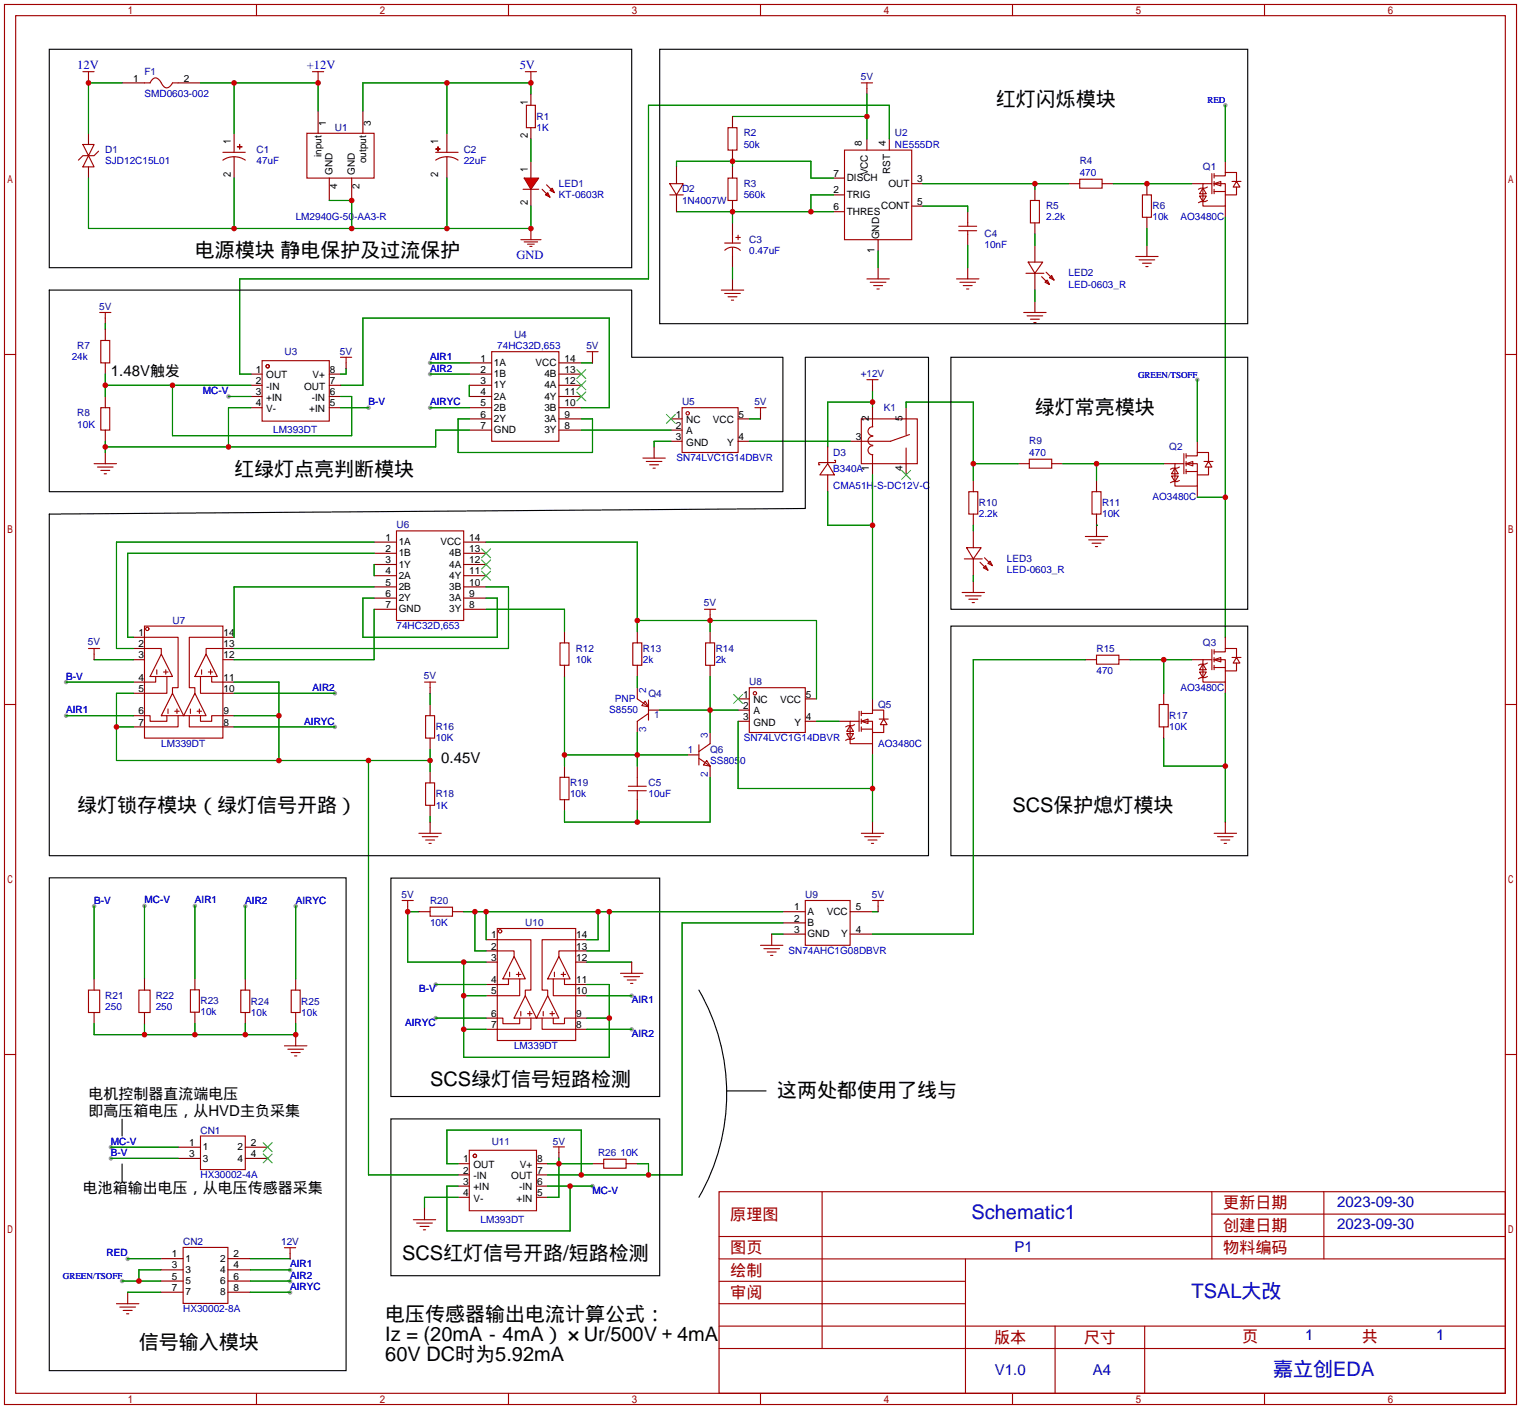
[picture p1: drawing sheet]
<svg xmlns="http://www.w3.org/2000/svg" width="345mm" height="320mm" viewBox="0 0 345 320" stroke-linecap="round" stroke-linejoin="round" font-family="sans-serif">
<g fill="#999">
<circle cx="65.8" cy="288" r=".51"/>
<circle cx="65.8" cy="290.6" r=".51"/>
<circle cx="65.8" cy="293.1" r=".51"/>
<circle cx="29" cy="285.5" r=".51"/>
<circle cx="25.1" cy="260.2" r=".51"/>
<circle cx="25.1" cy="262.7" r=".51"/>
<circle cx="21.3" cy="205.5" r=".51"/>
<circle cx="32.8" cy="205.4" r=".51"/>
<circle cx="44.2" cy="205.4" r=".51"/>
<circle cx="55.6" cy="205.5" r=".51"/>
<circle cx="67.1" cy="205.5" r=".51"/>
<circle cx="15" cy="162.3" r=".51"/>
<circle cx="75.9" cy="157.2" r=".51"/>
<circle cx="75.9" cy="164.8" r=".51"/>
<circle cx="15" cy="154.7" r=".51"/>
<circle cx="271.5" cy="86.1" r=".51"/>
<circle cx="277.9" cy="23.9" r=".51"/>
<circle cx="97.5" cy="82.3" r=".51"/>
<circle cx="97.5" cy="84.8" r=".51"/>
<circle cx="97.5" cy="92.5" r=".51"/>
<circle cx="51.8" cy="89.9" r=".51"/>
<circle cx="83.6" cy="92.5" r=".51"/>
<circle cx="27.7" cy="290.5" r=".51"/>
<circle cx="143.3" cy="225.8" r=".51"/>
<circle cx="143.3" cy="233.4" r=".51"/>
<circle cx="98.8" cy="230.9" r=".51"/>
<circle cx="98.8" cy="223.3" r=".51"/>
<circle cx="134.4" cy="269" r=".51"/>
</g>
<g fill="none" stroke="#a10000" stroke-width=".25">
<path d="M1 1h342.9v317.5h-342.9zM3.6 3.6h337.8v312.4h-337.8zM18.8 16.3h2.5M20.1 16.3v2.5M32.8 18.8h1.2l.6-.9 .7-.2 .7 .3 1 1.5 .6 .4 .8-.2 .7-.9h1.3M58.2 1v2.6M70.9 16.3h2.5M72.1 16.3v2.5M115.3 1v2.6M119.1 16.3h2.6M120.4 16.3v2.5M172.5 1v2.6"/>
<path d="M195.3 18.8h2.6M196.6 18.8v1.3M229.6 1v2.6M286.8 1v2.6M18.8 32.8h2.5l-1.2 2.5zM20.1 35.3l1.2 2.5h-2.5zM22.4 34.3l-1.1 1h-2.5l-1 1M50.5 36.3a4.6 4.6 0 0 1 5.1 0M50.5 34.5h5.1M53.8 33.3h1.1zM54.3 32.8l.1 1zM69.6 30.2h15.2v10.2h-15.2z"/>
<path d="M98.8 33.8h1zM98.8 36.3a4.6 4.6 0 0 1 5.1 0M98.8 34.5h5.1M99.3 33.3v1zM165.1 29h2v5h-2zM191.5 34h15.3v20.4h-15.3zM274.8 39.4v4.5M275.3 39.9h2.6v-.8h2.5v2M275.3 39.4v1M118.1 54.4h4.6M118.6 42.9h3.6M118.9 54.9h3"/>
<path d="M119.6 55.4h1.6M120.1 55.9h.5M120.4 51.8v2.6M151.9 41.7h3l-1.5 2.5zM151.9 44.2h3M164.3 55.1h3.6M164.4 56.8a2.54 2.54 0 0 1 3.5 0M165.1 40.4h2v5.1h-2zM166.1 53.1v2M166.1 56.1v2.1M166.9 53.8h1M167.4 53.3v1.1"/>
<path d="M217.4 51.3h4.1M217.4 52.3h4.1M219.5 50.5v.8M219.5 52.3v.8M233.2 59.4h3.3l-1.8 2.6zM233.7 45.5h2v5h-2zM244.9 40.6h5v2.1h-5zM257.6 58.2h5M258.3 58.9h3.6M259.1 44.2h2v5.1h-2zM259.1 59.7h2M272 44.5h1.6l-.8 1.2z"/>
<path d="M272.8 42.7l.8 1.2h-1.6zM273.8 42.4l-.5 .3h-1l-.5 .2M273.8 45.5l-.5 .2h-1l-.5 .3M274.8 41.7h-2v5h5.1v-2.5M275.3 41.7l1.6-.6v1.1zM275.3 41.7h2.6v2.5h2.5v-1.8M275.3 43.4h2.6M275.3 41.1v1.1M275.3 42.9v1M279.4 41.1h2M280.4 41.1l.8 1.3h-1.5zM22.6 70.9h2.5"/>
<path d="M22.9 77.2h2v5.1h-2zM23.9 70.9v1.2M111.5 79.8h15.2v20.3h-15.2zM133.1 79.8h2.5M134.4 79.8v1.2M163.6 65.8h5.1M164.3 66.5h3.6M165.1 67.3h2M165.9 68.1h.5M196.6 63.2h5.1M197.4 64h3.5M198.1 64.8h2.1"/>
<path d="M198.9 65.5h.5M216.9 63.2h5.1M217.7 64h3.5M218.4 64.8h2.1M219.2 65.5h.5M232.2 70.9h5M232.7 62h4M232.9 71.6h3.6M233.7 72.4h2M234.4 73.2h.5M236.2 62.7l1.8 1.8M237.2 61.7l1.8 1.8"/>
<path d="M237.5 63.5l.5 1-1-.5zM238.5 62.5l.5 1-1-.5zM259.8 60.5h.5M1 80.4h2.6M22.9 92.5h2v5h-2zM59.4 81.8h15.3v13.7h-15.3zM77.2 81h2.6M78.5 81v1.3M154.7 92.5h12.7v10.1h-12.7zM171.2 92.5h2.5M172.5 92.5v1.2M195.3 95h12.7v10.2h-12.7z"/>
<path d="M196.6 86.1h2.5M197.9 86.1v1.3M197.9 95v1.8M197.9 98.9a1.01 1.01 0 0 0-1.1 1.1 1.01 1.01 0 0 0 1.1 1M197.9 96.8a1.01 1.01 0 0 0-1.1 1 1.01 1.01 0 0 0 1.1 1M205.5 95v3.6M206.2 98.6l-4.3 1.5h-6.6M341.4 80.4h2.5M21.3 105.2h5.1M22.1 105.9h3.6M22.9 106.7h2M23.6 107.4h.5"/>
<path d="M145.8 103.9h5.1M146.6 104.6h3.5M147.3 105.4h2.1M148.1 106.2h.5M187.7 105.2l1.5 2.5h-3.3zM189.2 104.4h.3v.5h-3.8v.5h.2M197.9 103.1v2.1M197.9 101.1a1.01 1.01 0 0 0-1 1 1.01 1.01 0 0 0 1 1M205.5 101.6v3.6M219.7 111.5h2v5.1h-2zM233.4 104.1h5.1v2.1h-5.1zM247.6 111.5h2.1v5.1h-2.1z"/>
<path d="M265.7 108h1.5l-.8 1.2zM266.4 106.2l.8 1.2h-1.5zM267.5 105.9l-.5 .3h-1.1l-.5 .2M267.5 109l-.5 .2h-1.1l-.5 .3M268.5 105.2h-2.1v5h5.1v-2.5M268.5 102.9v4.5M269 105.2l1.5-.6v1.1zM269 103.4h2.5v-.8h2.6v2M269 105.2h2.5v2.5h2.6v-1.8M269 106.9h2.5M269 102.9v1M269 104.6v1.1"/>
<path d="M269 106.4v1M273 104.6h2.1M274.1 104.6l.7 1.3h-1.5zM89.9 120.4h15.3v20.3h-15.3zM159.8 138.2h2.5M161 138.2v1.2M218.2 134.4h5.1M218.7 126.7h4.1M218.9 135.1h3.6M219.2 124.2h3.3l-1.8 2.5zM219.7 135.9h2M220.5 136.7h.5"/>
<path d="M222.2 127.5l1.8 1.8M223 128.8l.5-.5 .5 1zM223.3 126.5l1.7 1.8M224 127.8l.5-.5 .5 1zM246.1 121.7h5.1M246.9 122.4h3.5M247.6 123.2h2.1M248.4 124h.5M1 159.8h2.6M20.1 147.1h2.5M21.3 147.1v1.2M32.8 142h17.7v25.4h-17.7z"/>
<path d="M32.8 147.1h3.8v1.2M32.8 144.5h7.6v11.5h-1.3v1.2M35.3 153.4v1.3h-2.5M35.6 151.9v1M36.6 148.3l2.5 5.1h-5.1zM37.1 152.4h1M37.6 151.9v1M37.8 153.4v3.8h-5M39.1 157.2l2.6 5.1h-5.1zM44.2 157.2l2.5 5.1h-5zM45.5 153.4v3.8h5M45.7 151.9v1"/>
<path d="M46.7 148.3l2.6 5.1h-5.1zM47.2 152.4h1.1M47.8 151.9v1M48 153.4v1.3h2.5M50.5 144.5h-7.6v11.5h1.3v1.2M50.5 147.1h-3.8v1.2M96.3 154.7h2.5M97.5 154.7v1.3M127 145.8h2v5.1h-2zM143.5 145.8h2v5.1h-2zM144.5 158.5l2.6 1.8M146.3 159l.8 1.3-1.6-.3z"/>
<path d="M147.1 158.8v4.5M160 145.8h2.1v5.1h-2.1zM169.9 156h12.7v10.1h-12.7zM248.7 148.6h5v2h-5zM262.9 159.8h2v5h-2zM272 152.4h1.6l-.8 1.3zM272.8 150.6l.8 1.3h-1.6zM273.8 150.4l-.5 .2h-1l-.5 .3M273.8 153.4l-.5 .3h-1l-.5 .2M274.8 149.6h-2v5.1h5.1v-2.6M274.8 147.3v4.6M275.3 149.6l1.6-.5v1z"/>
<path d="M275.3 147.8h2.6v-.7h2.5v2M275.3 149.6h2.6v2.5h2.5v-1.7M275.3 147.3v1M275.3 149.1v1M275.3 150.9v1M275.3 151.4h2.6M279.4 149.1h2M280.4 149.1l.8 1.3h-1.5zM341.4 159.8h2.5M32.8 162.3h1.2v1.3h3.8v-1.3M38.1 160.8v1M39.6 161.3h1"/>
<path d="M40.1 160.8v1M40.4 162.3v2.5h-7.6M42.9 162.3v2.5h7.6M43.2 160.8v1M44.7 161.3h1M45.2 160.8v1M45.5 162.3v1.3h2.5v-1.3h2.5M96.5 162.3h2.1v5.1h-2.1zM96.5 177.5h2.1v5.1h-2.1zM127 176.3h2v5.1h-2zM142.5 178.3h4.1M142.5 179.3h4.1"/>
<path d="M144.5 176.3v2M144.5 179.3v2.1M147.1 161.8l-2.6 1.8M158.5 172l2.5 1.7M158.5 168.9v4.6M160.3 172.5l.7 1.2-1.5-.2zM161 168.7l-2.5 1.7M192 166.4h1.5l-.7 1.2zM192.8 164.6l.7 1.3h-1.5zM193.8 164.3l-.5 .3h-1l-.5 .2M193.8 167.4l-.5 .2h-1l-.5 .3M194.8 163.6h-2v5.1h5.1v-2.6"/>
<path d="M194.8 161.3v4.6M195.3 163.6l1.5-.5v1zM195.3 161.8h2.6v-.8h2.5v2.1M195.3 163.6h2.6v2.5h2.5v-1.8M195.3 165.4h2.6M195.3 161.3v1M195.3 163.1v1M195.3 164.8v1.1M199.4 163.1h2M200.4 163.1l.8 1.2h-1.6zM95 189h5.1M95.8 189.7h3.5"/>
<path d="M96.5 190.5h2.1M97.3 191.3h.5M195.3 189h5.1M196.1 189.7h3.5M196.8 190.5h2.1M197.6 191.3h.5M275.3 189h5.1M276.1 189.7h3.6M276.9 190.5h2M277.6 191.3h.5M1 239.1h2.6M43.2 224.5h2v5.1h-2z"/>
<path d="M54.6 224.5h2v5.1h-2zM64.5 237.2h5.1M65.3 237.9h3.5M66 224.5h2.1v5.1h-2.1zM66 238.7h2.1M66.8 239.5h.5M341.4 239.1h2.5M45.5 257.6h10.1v7.6h-10.1zM163.1 270.3h178.3v45.7h-178.3zM186.4 270.3v35.5M274.8 270.3v15.2M274.8 275.3h66.6"/>
<path d="M300.2 270.3v15.2M26.4 295.7h5.1M27.2 296.4h3.5M27.9 297.2h2.1M28.7 297.9h.5M41.5 282.9h10.2v12.7h-10.2zM64.5 283h2.6M65.8 283v1.2M163.1 290.6h55.8M163.1 285.5h178.3M163.1 295.7h55.8M163.1 280.4h178.3"/>
<path d="M218.9 285.5v30.5M58.2 316v2.5M115.3 316v2.5M163.1 305.8h178.3M163.1 300.7h178.3M172.5 316v2.5M229.6 316v2.5M239.3 300.7v15.3M259.6 300.7v15.3M286.8 316v2.5"/>
<circle cx="60.7" cy="83.1" r=".38"/>
<circle cx="156" cy="93.7" r=".38"/>
<circle cx="33.4" cy="142.6" r=".38"/>
<circle cx="171.2" cy="157.2" r=".38"/>
</g>
<g fill="none" stroke="#870000" stroke-width=".25">
<path d="M20.1 18.8h.1M27.7 18.8h5.1M40.4 18.8h5.1M72.1 18.8h.1M120.4 18.8h.1M20.1 30.2v2.6M20.1 37.8v2.6M53.1 30.2v4.3M53.1 35.6v4.8M72.1 25.1v5.1M82.3 25.1v5.1M101.3 30.2v4.3"/>
<path d="M101.3 35.6v4.8M153.4 37.8v3.9M166.1 26.4v2.6M166.1 34v2.6M166.1 37.8v2.6M196.6 20.1v1.2M196.6 31.5v2.5M201.7 31.5v2.5M277.9 36.6v2.5M74.7 40.4v5.1M79.8 40.4v5.1M120.4 51.8h.1"/>
<path d="M153.4 44.2v3.8M166.1 45.5v2.5M166.1 50.5v2.6M166.1 58.2v2.5M189 40.4h2.5M189 48h2.5M189 44.2h2.5M199.1 54.4v2.5M206.8 46.7h2.5M206.8 41.7h2.5M219.5 48v2.5M219.5 53.1v2.5"/>
<path d="M234.7 42.9v2.6M234.7 50.5v2.6M234.7 55.6v3.8M242.3 41.7h2.6M249.9 41.7h2.6M260.1 41.7v2.5M260.1 49.3v2.5M260.1 55.6v2.6M270.3 41.7h2.5M277.9 46.7v2.6M23.9 72.1v1.3M23.9 74.7v2.5"/>
<path d="M166.1 63.2v2.6M199.1 60.7v2.5M219.5 60.7v2.5M234.7 62v3.8M234.7 68.3v2.6M23.9 82.3v2.5M23.9 89.9v2.6M23.9 97.5v2.6M56.9 84.8h2.5M56.9 87.4h2.5M56.9 89.9h2.5M56.9 92.5h2.5"/>
<path d="M74.7 84.8h2.5M74.7 87.4h2.5M74.7 89.9h2.5M74.7 92.5h2.5M78.5 82.3v1.3M106.4 82.3h5.1M106.4 84.8h5.1M106.4 87.4h5.1M106.4 89.9h5.1M106.4 92.5h5.1M106.4 95h5.1M106.4 97.5h5.1"/>
<path d="M126.7 82.3h5.1M126.7 84.8h5.1M126.7 87.4h5.1M126.7 89.9h5.1M126.7 92.5h5.1M126.7 95h5.1M126.7 97.5h5.1M134.4 81v1.3M152.1 95h2.6M152.1 97.5h2.6M167.4 95h2.5M172.5 93.7v1.3"/>
<path d="M197.9 87.4v1.2M197.9 92.5v2.5M205.5 92.5v2.5M23.9 102.6v2.6M148.3 101.3v2.6M152.1 100.1h2.6M167.4 100.1h2.5M187.7 101.3v3.9M187.7 107.7v3.8M192.8 100.1h2.5M197.9 105.2v2.5M205.5 105.2v2.5"/>
<path d="M220.7 109v2.5M220.7 116.6v2.5M230.9 105.2h2.5M238.5 105.2h2.5M248.7 109v2.5M248.7 116.6v5.1M263.9 105.2h2.5M271.5 100.1v2.5M271.5 110.2v2.6M84.8 122.9h5.1M84.8 125.5h5.1M84.8 128h5.1"/>
<path d="M84.8 130.6h5.1M84.8 133.1h5.1M84.8 135.6h5.1M84.8 138.2h5.1M105.2 122.9h5M105.2 125.5h5M105.2 128h5M105.2 130.6h5M105.2 133.1h5M105.2 135.6h5M105.2 138.2h5M161 139.4v1.3"/>
<path d="M220.7 120.4v3.8M220.7 126.7v3.9M220.7 131.8v2.6M21.3 148.3v1.3M30.2 144.5h2.6M30.2 147.1h2.6M30.2 149.6h2.6M30.2 154.7h2.6M30.2 157.2h2.6M50.5 144.5h2.6M50.5 147.1h2.6M50.5 149.6h2.6"/>
<path d="M50.5 154.7h2.6M50.5 157.2h2.6M97.5 156v1.2M97.5 159.8v2.5M128 143.3v2.5M128 150.9v2.5M144.5 143.3v2.5M144.5 150.9v2.5M144.5 156v2.5M161 143.3v2.5M161 150.9v2.5M167.4 158.5h2.5"/>
<path d="M182.6 158.5h2.6M197.9 158.5v2.5M246.1 149.6h2.6M253.7 149.6h2.6M263.9 157.2v2.6M270.3 149.6h2.5M277.9 144.5v2.6M277.9 154.7v2.5M30.2 162.3h2.6M30.2 164.8h2.6M50.5 162.3h2.6M50.5 164.8h2.6"/>
<path d="M97.5 167.4v2.5M97.5 175v2.5M128 173.7v2.6M144.5 163.6v2.5M144.5 173.7v2.6M147.1 161h2.5M156 171.2h2.5M161 166.1v2.6M161 173.7v2.6M167.4 161h2.5M167.4 163.6h2.5M182.6 163.6h2.6"/>
<path d="M190.2 163.6h2.6M197.9 168.7v2.5M263.9 164.8v2.6M97.5 182.6v2.6M97.5 186.4v2.6M128 181.4v2.5M144.5 181.4v2.5M197.9 186.4v2.6M277.9 186.4v2.6M44.2 221.9v2.6M44.2 229.6v2.5M55.6 222v2.5"/>
<path d="M55.6 229.6v2.6M67.1 222v2.5M67.1 229.6v2.6M67.1 234.6v2.6M40.4 260.2h5.1M40.4 262.7h5.1M55.6 260.2h5.1M55.6 262.7h5.1M29 293.1v2.6M36.4 285.4h5.1M36.4 288h5.1M36.4 290.5h5.1"/>
<path d="M36.4 293.1h5.1M51.7 285.4h5.1M51.7 288h5.1M51.7 290.5h5.1M51.7 293.1h5.1M65.8 284.2v1.3"/>
</g>
<g fill="none" stroke="#008700" stroke-width=".25">
<path d="M153.4 37.8v-1.2h30.5v3.8h5.1M166.1 36.6v1.2M166.1 26.4h30.5M196.6 21.3v10.2M201.7 31.5v-7.6h-54.6v39.3h-92.7v21.6h2.5M277.9 23.9v12.7M153.4 48h35.6M166.1 48v2.5M189 44.2h-5.1v3.8M199.1 56.9v3.8M209.3 46.7h10.2v1.3M209.3 41.7h33"/>
<path d="M219.5 55.6v5.1M234.7 41.7v1.2M234.7 53.1v2.5M252.5 41.7h17.8M260.1 51.8v3.8M277.9 49.3v95.2M23.9 73.4v1.3M166.1 60.7v2.5M234.7 65.8v2.5M23.9 87.4h33M23.9 84.8v5.1M39.1 87.4v11.4h40.7v-8.9h-2.6"/>
<path d="M51.8 89.9h5.1M56.9 92.5h-5.1v8.8M77.2 87.4h5.1v-15.3h55.9v20.4h-6.4M77.2 92.5h6.4M78.5 83.6v1.2h-1.3M97.5 82.3h8.9M97.5 84.8h8.9M97.5 92.5h8.9M106.4 87.4v2.5M106.4 95h-2.5v7.6h30.5v-7.6h-2.6M106.4 97.5h-7.6v3.8h-74.9M131.8 82.3h2.6"/>
<path d="M131.8 97.5h20.3M169.9 95h2.6M197.9 88.6v3.9M197.9 91.2h-10.2v10.1M205.5 92.5v-1.3h15.2v17.8M271.5 86.1v14M23.9 100.1v2.5M152.1 100.1h-3.8v1.2M169.9 100.1h22.9M187.7 111.5v7.6h10.2M197.9 107.7v50.8M220.7 105.2h10.2"/>
<path d="M220.7 119.1v1.3M241 105.2h22.9M248.7 119.1h.1M248.7 105.2v3.8M271.5 112.8h6.4M84.8 125.5h-55.8v19h1.2M84.8 122.9h-58.4v24.2h3.8M84.8 135.6h-2.5v8.9h30.5v-8.9h-2.6M84.8 128v2.6M84.8 138.2v11.4h-31.7M84.8 133.1h-31.7v11.4M110.2 122.9h34.3v20.4"/>
<path d="M110.2 138.2h17.8v5.1M110.2 133.1h5.1v14h-62.2M220.7 130.6v1.2M15 154.7h15.2M21.3 149.6h8.9M53.1 157.2h22.8M97.5 157.2v2.6M128 153.4v20.3M144.5 153.4v2.6M144.5 140.7h40.7v17.8M161 140.7v2.6M161 153.4v12.7"/>
<path d="M256.3 149.6h14M263.9 149.6v7.6M277.9 157.2v29.2M15 162.3h15.2M53.1 164.8h22.8M128 171.2h28M144.5 166.1v7.6M149.6 161h17.8M161 176.3v10.1h-33v-2.5M167.4 163.6v15.2h30.5M185.2 163.6h5M197.9 171.2v15.2"/>
<path d="M263.9 167.4v6.3h14M97.5 185.2v1.2M144.5 183.9v2.5M21.3 205.5v16.5M32.8 205.4v16.6M44.2 205.4v16.5M55.6 205.5v16.5M67.1 205.5v16.5M25.1 260.2h15.3M25.1 262.7h15.3M27.7 290.5h8.7M36.4 288h-4.9v2.5"/>
<path d="M36.4 293.1h-7.4M36.4 285.4l-7.4 .1M56.8 285.4l9 .1M56.8 288h9M56.8 290.5l9 .1M56.8 293.1h9"/>
</g>
<g fill="none" stroke="#3c3" stroke-width=".25">
<path d="M130.8 88.9l2 2M130.8 86.4l2 2M130.8 83.8l2 2.1M132.8 88.9l-2 2M132.8 86.4l-2 2M132.8 83.8l-2 2.1M151.1 94l2.1 2M153.2 94l-2.1 2M204.5 106.7l2 2M206.5 106.7l-2 2M109.2 129.5l2.1 2.1M109.2 127l2.1 2"/>
<path d="M109.2 124.5l2.1 2M111.3 129.5l-2.1 2.1M111.3 127l-2.1 2M111.3 124.5l-2.1 2M166.4 157.5l2 2M168.4 157.5l-2 2M59.7 259.1l2 2.1M61.7 259.1l-2 2.1M59.7 261.7l2 2M61.7 261.7l-2 2"/>
</g>
<path d="M11.2 199.1h67.3v111.7h-67.3zM27.7 253.8v3.8M27.7 264v3.8" fill="none" stroke="#000" stroke-width=".25"/>
<g fill="#f00" stroke="#a10000" stroke-width=".25">
<path d="M118.9 40.4h3.3l-1.8 2.5z"/>
<path d="M124.7 43.2l.5-.5 .5 1z"/>
<path d="M124.2 43.7l.5 1-1-.5z"/>
</g>
<g fill="none" stroke="#a10000" stroke-width=".25">
<path d="M119.4 23.9h2v5.1h-2zM122.9 42.9l1.1 1M124 41.9l1 1M91.2 204.2h2.5M92.5 204.2v1.3M97.5 205.7h5.1v2.1h-5.1zM112.8 210.6h17.8v25.4h-17.8zM112.8 215.6h3.8v1.3M112.8 213.1h7.6v11.4h-1.3v1.3M116.6 216.9l2.5 5.1h-5.1zM126.7 216.9l2.6 5.1h-5.1zM130.6 213.1h-7.7v11.4h1.3v1.3"/>
<path d="M130.6 215.6h-3.9v1.3M172.5 214.4h5M173.2 215.1h3.6M174 215.9h2M174.8 216.7h.5M182.6 204.2h10.2v10.2h-10.2zM197.9 204.2h2.5M199.1 204.2v1.3M20.1 224.5h2.5v5.1h-2.5zM31.5 224.5h2.5v5.1h-2.5zM112.8 230.9h1.2v1.3h3.9v-1.3M115.3 222v1.3h-2.5"/>
<path d="M115.6 220.5v1M117.1 221h1M117.6 220.5v1M117.9 222v3.8h-5.1M118.1 229.4v1M119.1 225.8l2.6 5.1h-5.1zM119.6 229.9h1M120.1 229.4v1M120.4 230.9v2.5h-7.6M122.9 230.9v2.5h7.7M123.2 229.4v1M124.2 225.8l2.5 5.1h-5z"/>
<path d="M124.7 229.9h1M125.2 229.4v1M125.5 222v3.8h5.1M125.5 230.9v1.3h2.5v-1.3h2.6M125.7 220.5v1M127.3 221h1M127.8 220.5v1M128 222v1.3h2.6M140.7 220.7h5.1M141.5 221.5h3.5M142.2 222.2h2.1M143 223h.5"/>
<path d="M93.7 276.6h5.1M94.5 277.4h3.5M95.2 278.1h2.1M96 278.9h.5M106.4 260.9h15.3v13.7h-15.3zM125.5 260.1h2.5M126.7 260.1v1.3M136.9 262.9h5.1v2h-5.1z"/>
<circle cx="113.4" cy="211.2" r=".38"/>
<circle cx="107.7" cy="262.1" r=".38"/>
</g>
<g fill="none" stroke="#870000" stroke-width=".25">
<path d="M120.4 21.3v2.6M120.4 29v2.5M120.4 36.6v3.8M120.4 42.9v3.8M92.5 205.5v1.3M95 206.8h2.5M102.6 206.8h2.6M110.2 213.1h2.6M110.2 215.6h2.6M110.2 218.2h2.6M130.6 213.1h2.5M130.6 215.6h2.5"/>
<path d="M130.6 218.2h2.5M143.3 218.2v2.5M175 211.8v2.6M177.5 206.8h5.1M177.5 209.3h5.1M177.5 211.8h5.1M192.8 206.8h5.1M192.8 211.8h5.1M199.1 205.5v1.3M21.3 222v2.5M21.3 229.6v2.6M32.8 222v2.5"/>
<path d="M32.8 229.6v2.6M110.2 223.3h2.6M110.2 225.8h2.6M110.2 230.9h2.6M110.2 233.4h2.6M130.6 223.3h2.5M130.6 225.8h2.5M130.6 230.9h2.5M130.6 233.4h2.5M96.3 274.1v2.5M103.9 263.9h2.5M103.9 266.4h2.5"/>
<path d="M103.9 269h2.5M103.9 271.5h2.5M121.7 263.9h2.5M121.7 266.4h2.5M121.7 269h2.5M121.7 271.5h2.5M126.7 261.4v1.2M134.4 263.9h2.5M142 263.9h2.5"/>
</g>
<g fill="none" stroke="#008700" stroke-width=".25">
<path d="M27.7 18.8h-7.6v11.4M45.5 18.8h26.6v6.3M53.1 18.8v11.4M101.3 18.8v11.4M120.4 21.3v-2.5h-38.1v6.3M120.4 31.5v5.1M20.1 40.4v11.4h100.3v-5.1M53.1 40.4v11.4M74.7 45.5h5.1v6.3M101.3 40.4v11.4M30.2 157.2h-3.8v15.3h71.1M53.1 154.7h10.1v17.8"/>
<path d="M246.1 149.6h-25.4v62.2h-22.8M26.4 164.8h3.8M53.1 162.3h10.1M83.6 172.5v93.9h20.3M97.5 169.9v5.1M95 206.8h-2.5v11.4h17.7M105.2 218.2v21.6h33v-16.5h-5.1M105.2 206.8h72.3M107.7 206.8v8.8h2.5M110.2 206.8v6.3M133.1 218.2h10.2M135.6 206.8v6.3h-2.5"/>
<path d="M138.2 206.8v8.8h-5.1M175 211.8h2.5M177.5 209.3h-22.8v57.1h-30.5M197.9 206.8h1.2M21.3 232.2v2.4h45.8v-2.4M32.8 232.2v2.4M44.2 232.1v2.5M55.6 232.2v2.4M98.8 223.3h11.4M98.8 230.9h11.4M105.2 233.4h5M105.2 225.8h5"/>
<path d="M133.1 233.4h10.2M133.1 230.9h5.1M133.1 225.8h10.2M103.9 263.9h-2.6v-7.6h30.5v10.1M103.9 269h-2.6v10.1h28v-10.1M103.9 271.5h-7.6v2.6M124.2 269h10.2M124.2 263.9h10.2M126.7 262.6v8.9h-2.5M144.5 263.9h2.6v2.5"/>
</g>
<path d="M11.2 11.2h132.1v49.5h-132.1zM149.6 11.2h133.4v62.2h-133.4zM11.2 65.8h132.1v15.2h34.2v30.5h-166.3zM215.6 81h67.4v57.2h-67.4zM11.2 116.6l171.4-1.3v-34.3h28v113.1h-199.4zM215.6 142h67.4v52.1h-67.4zM88.6 199.1h61v49.6h-61zM158.5 224.5a46.9 46.9 0 0 1 0 47M88.6 253.7h61v35.6h-61zM164.8 247.4h8.9" fill="none" stroke="#000" stroke-width=".25"/>
<g fill="#c00">
<circle cx="144.5" cy="171.2" r=".63"/>
<circle cx="128" cy="171.2" r=".63"/>
<circle cx="144.5" cy="186.4" r=".63"/>
<circle cx="161" cy="161" r=".63"/>
<circle cx="144.5" cy="140.7" r=".63"/>
<circle cx="161" cy="140.7" r=".63"/>
<circle cx="197.9" cy="91.2" r=".63"/>
<circle cx="197.9" cy="119.1" r=".63"/>
<circle cx="197.9" cy="178.8" r=".63"/>
<circle cx="248.7" cy="105.2" r=".63"/>
<circle cx="220.7" cy="105.2" r=".63"/>
<circle cx="166.1" cy="36.6" r=".63"/>
<circle cx="234.7" cy="41.7" r=".63"/>
<circle cx="260.1" cy="41.7" r=".63"/>
<circle cx="166.1" cy="48" r=".63"/>
<circle cx="183.9" cy="48" r=".63"/>
<circle cx="196.6" cy="26.4" r=".63"/>
<circle cx="277.9" cy="112.8" r=".63"/>
<circle cx="277.9" cy="173.7" r=".63"/>
<circle cx="263.9" cy="149.6" r=".63"/>
<circle cx="23.9" cy="101.3" r=".63"/>
<circle cx="51.8" cy="101.3" r=".63"/>
<circle cx="39.1" cy="87.4" r=".63"/>
<circle cx="23.9" cy="87.4" r=".63"/>
<circle cx="31.5" cy="290.5" r=".63"/>
<circle cx="20.1" cy="18.8" r=".63"/>
<circle cx="53.1" cy="51.8" r=".63"/>
<circle cx="101.3" cy="51.8" r=".63"/>
<circle cx="79.8" cy="51.8" r=".63"/>
<circle cx="120.4" cy="51.8" r=".63"/>
<circle cx="79.8" cy="45.5" r=".63"/>
<circle cx="101.3" cy="18.8" r=".63"/>
<circle cx="120.4" cy="18.8" r=".63"/>
<circle cx="53.1" cy="18.8" r=".63"/>
<circle cx="72.1" cy="18.8" r=".63"/>
<circle cx="105.2" cy="218.2" r=".63"/>
<circle cx="105.2" cy="233.4" r=".63"/>
<circle cx="138.2" cy="230.9" r=".63"/>
<circle cx="105.2" cy="225.8" r=".63"/>
<circle cx="92.5" cy="206.8" r=".63"/>
<circle cx="129.3" cy="269" r=".63"/>
<circle cx="126.7" cy="263.9" r=".63"/>
<circle cx="147.1" cy="266.4" r=".63"/>
<circle cx="131.8" cy="266.4" r=".63"/>
<circle cx="83.6" cy="172.5" r=".63"/>
<circle cx="63.2" cy="172.5" r=".63"/>
<circle cx="97.5" cy="172.5" r=".63"/>
<circle cx="26.4" cy="164.8" r=".63"/>
<circle cx="63.2" cy="162.3" r=".63"/>
<circle cx="44.2" cy="234.6" r=".63"/>
<circle cx="32.8" cy="234.6" r=".63"/>
<circle cx="55.6" cy="234.6" r=".63"/>
<circle cx="67.1" cy="234.6" r=".63"/>
<circle cx="135.6" cy="206.8" r=".63"/>
<circle cx="138.2" cy="206.8" r=".63"/>
<circle cx="107.7" cy="206.8" r=".63"/>
<circle cx="110.2" cy="206.8" r=".63"/>
</g>
<g font-size="4.5">
<text x="225.8" y="24.1">红灯闪烁模块</text>
<text x="44.2" y="58.3">电源模块 静电保护及过流保护</text>
<text x="234.7" y="93.9">绿灯常亮模块</text>
<text x="53.1" y="107.9">红绿灯点亮判断模块</text>
<text x="17.5" y="184.1">绿灯锁存模块（绿灯信号开路）</text>
<text x="229.6" y="184.1">SCS保护熄灯模块</text>
<text x="97.5" y="246.3">SCS绿灯信号短路检测</text>
<text x="176.3" y="248.8">这两处都使用了线与</text>
<text x="91.2" y="285.7">SCS红灯信号开路/短路检测</text>
<text x="87.4" y="299.6">电压传感器输出电流计算公式：</text>
<text x="31.5" y="305.9">信号输入模块</text>
<text x="87.4" y="304.2">Iz = (20mA－4mA）×Ur/500V＋4mA</text>
<text x="87.4" y="308.7">60V DC时为5.92mA</text>
</g>
<g font-size="4.5" fill="#000080">
<text x="220.3" y="276.5">Schematic1</text>
<text x="270.2" y="294.3">TSAL大改</text>
<text x="288.8" y="312.1">嘉立创EDA</text>
</g>
<g font-size="3.7" fill="#a00000">
<text x="277.4" y="274">更新日期</text>
<text x="165.6" y="276.6">原理图</text>
<text x="277.4" y="279.1">创建日期</text>
<text x="165.6" y="284.2">图页</text>
<text x="277.4" y="284.2">物料编码</text>
<text x="165.6" y="289.3">绘制</text>
<text x="165.6" y="294.4">审阅</text>
<text x="225.4" y="304.5">版本</text>
<text x="245.8" y="304.5">尺寸</text>
<text x="281.7" y="304.3">页</text>
<text x="308.9" y="304.3">共</text>
</g>
<g font-size="3.4">
<text x="25.1" y="85.3">1.48V触发</text>
<text x="100.1" y="172.9">0.45V</text>
<text x="20.1" y="249.2">电机控制器直流端电压</text>
<text x="20.1" y="253">即高压箱电压，从HVD主负采集</text>
<text x="18.8" y="270.6">电池箱输出电压，从电压传感器采集</text>
</g>
<g font-size="3.4" fill="#000080">
<text x="303.3" y="273.7">2023-09-30</text>
<text x="303.3" y="278.8">2023-09-30</text>
<text x="230.1" y="283.8">P1</text>
<text x="296" y="303.9">1</text>
<text x="325.7" y="303.9">1</text>
<text x="225.6" y="311.8">V1.0</text>
<text x="247.9" y="311.8">A4</text>
</g>
<g font-size="2.8" fill="#00f">
<text x="17.5" y="15.7">12V</text>
<text x="69.6" y="15.7">+12V</text>
<text x="117.9" y="15.7">5V</text>
<text x="117.1" y="58.7">GND</text>
</g>
<g font-size="2.3" fill="#000080">
<text x="32.8" y="17">F1</text>
<text x="195.2" y="18.3">5V</text>
<text x="75.9" y="29.7">U1</text>
<text x="121.7" y="27.1">R1</text>
<text x="23.9" y="34.8">D1</text>
<text x="58.2" y="34.8">C1</text>
<text x="105.2" y="34.8">C2</text>
<text x="168.7" y="31">R2</text>
<text x="202.9" y="31">U2</text>
<text x="244.9" y="37.3">R4</text>
<text x="272.8" y="38.6">Q1</text>
<text x="126.7" y="42.4">LED1</text>
<text x="154.7" y="43.7">D2</text>
<text x="168.7" y="42.4">R3</text>
<text x="237.2" y="47.5">R5</text>
<text x="261.4" y="47.5">R6</text>
<text x="223.3" y="53.8">C4</text>
<text x="169.9" y="55.1">C3</text>
<text x="242.3" y="62.7">LED2</text>
<text x="22.5" y="70.3">5V</text>
<text x="116.6" y="76.7">U4</text>
<text x="17.5" y="79.2">R7</text>
<text x="64.5" y="80.5">U3</text>
<text x="77.1" y="80.5">5V</text>
<text x="133" y="79.2">5V</text>
<text x="195.2" y="85.4">+12V</text>
<text x="17.5" y="94.5">R8</text>
<text x="154.7" y="91.9">U5</text>
<text x="171.1" y="91.9">5V</text>
<text x="200.4" y="93.2">K1</text>
<text x="233.4" y="100.8">R9</text>
<text x="189" y="103.3">D3</text>
<text x="265.2" y="102.1">Q2</text>
<text x="89.9" y="119.9">U6</text>
<text x="222" y="114.8">R10</text>
<text x="249.9" y="114.8">R11</text>
<text x="228.3" y="127.5">LED3</text>
<text x="159.6" y="137.5">5V</text>
<text x="39.1" y="141.4">U7</text>
<text x="19.9" y="146.4">5V</text>
<text x="130.6" y="147.8">R12</text>
<text x="145.8" y="147.8">R13</text>
<text x="162.3" y="147.8">R14</text>
<text x="248.7" y="147.8">R15</text>
<text x="272.8" y="146.5">Q3</text>
<text x="96.1" y="154">5V</text>
<text x="169.9" y="155.4">U8</text>
<text x="147.1" y="158">Q4</text>
<text x="199.1" y="160.5">Q5</text>
<text x="98.8" y="165.6">R16</text>
<text x="265.2" y="163">R17</text>
<text x="161" y="170.7">Q6</text>
<text x="129.3" y="178.3">R19</text>
<text x="147.1" y="178.3">C5</text>
<text x="98.8" y="180.8">R18</text>
<text x="91.1" y="203.7">5V</text>
<text x="182.6" y="203.7">U9</text>
<text x="197.7" y="203.7">5V</text>
<text x="97.5" y="204.9">R20</text>
<text x="119.1" y="210">U10</text>
<text x="23.9" y="226.5">R21</text>
<text x="35.3" y="226.5">R22</text>
<text x="45.5" y="227.7">R23</text>
<text x="56.9" y="227.8">R24</text>
<text x="68.3" y="227.8">R25</text>
<text x="45.5" y="257.1">CN1</text>
<text x="111.5" y="259.6">U11</text>
<text x="125.4" y="259.6">5V</text>
<text x="135.6" y="262.1">R26</text>
<text x="41.5" y="282.3">CN2</text>
<text x="63.8" y="282.4">12V</text>
</g>
<g font-size="2.3">
<text x="30.2" y="18.5">1</text>
<text x="41.7" y="18.5">2</text>
<text x="73.9" y="28.7" transform="rotate(-90 73.9 28.7)">1</text>
<text x="84.1" y="28.7" transform="rotate(-90 84.1 28.7)">3</text>
<text x="72.9" y="35.7" transform="rotate(-90 72.9 35.7)">input</text>
<text x="195.5" y="33.1" transform="rotate(-90 195.5 33.1)">8</text>
<text x="200.9" y="33.2" transform="rotate(-90 200.9 33.2)">4</text>
<text x="75.4" y="39.6" transform="rotate(-90 75.4 39.6)">GND</text>
<text x="80.5" y="39.6" transform="rotate(-90 80.5 39.6)">GND</text>
<text x="83" y="37" transform="rotate(-90 83 37)">output</text>
<text x="189" y="40">7</text>
<text x="192" y="41.1">DISCH</text>
<text x="196.8" y="39.8" transform="rotate(-90 196.8 39.8)">VCC</text>
<text x="201.9" y="39.5" transform="rotate(-90 201.9 39.5)">RST</text>
<text x="208" y="41.3">3</text>
<text x="76.4" y="42.9" transform="rotate(-90 76.4 42.9)">4</text>
<text x="81.5" y="42.9" transform="rotate(-90 81.5 42.9)">2</text>
<text x="189" y="47.7">6</text>
<text x="189" y="43.9">2</text>
<text x="192" y="44.9">TRIG</text>
<text x="199.8" y="47.4">CONT</text>
<text x="201.5" y="42.3">OUT</text>
<text x="208" y="46.4">5</text>
<text x="192" y="48.7">THRES</text>
<text x="198.3" y="57.3" transform="rotate(-90 198.3 57.3)">1</text>
<text x="199.4" y="54.3" transform="rotate(-90 199.4 54.3)">GND</text>
<text x="109" y="82">1</text>
<text x="112" y="83">1A</text>
<text x="121.5" y="83">VCC</text>
<text x="128" y="82">14</text>
<text x="58" y="84.5">1</text>
<text x="58" y="87.1">2</text>
<text x="58" y="89.6">3</text>
<text x="60.4" y="85.8">OUT</text>
<text x="60.4" y="88.3">-IN</text>
<text x="69" y="88.3">OUT</text>
<text x="70.9" y="85.8">V+</text>
<text x="74.8" y="89.6">6</text>
<text x="74.8" y="87.1">7</text>
<text x="74.8" y="84.5">8</text>
<text x="109" y="84.5">2</text>
<text x="109" y="87.1">3</text>
<text x="109" y="89.6">4</text>
<text x="112" y="85.5">1B</text>
<text x="112" y="88.1">1Y</text>
<text x="123.5" y="88.1">4A</text>
<text x="123.5" y="85.5">4B</text>
<text x="128" y="89.6">11</text>
<text x="128" y="87.1">12</text>
<text x="128" y="84.5">13</text>
<text x="58" y="92.1">4</text>
<text x="60.4" y="90.9">+IN</text>
<text x="60.4" y="93.4">V-</text>
<text x="70.1" y="93.4">+IN</text>
<text x="70.7" y="90.9">-IN</text>
<text x="74.8" y="92.1">5</text>
<text x="109" y="92.1">5</text>
<text x="109" y="94.7">6</text>
<text x="112" y="90.6">2A</text>
<text x="112" y="93.2">2B</text>
<text x="112" y="95.7">2Y</text>
<text x="123.5" y="95.7">3A</text>
<text x="123.5" y="93.2">3B</text>
<text x="123.5" y="90.6">4Y</text>
<text x="128" y="94.7">9</text>
<text x="128" y="92.1">10</text>
<text x="153.3" y="94.7">1</text>
<text x="155.6" y="96">NC</text>
<text x="161.7" y="96">VCC</text>
<text x="167.5" y="94.7">5</text>
<text x="197.1" y="95.5" transform="rotate(-90 197.1 95.5)">2</text>
<text x="204.7" y="95.5" transform="rotate(-90 204.7 95.5)">5</text>
<text x="109" y="97.2">7</text>
<text x="112" y="98.2">GND</text>
<text x="123.5" y="98.2">3Y</text>
<text x="128" y="97.2">8</text>
<text x="153.3" y="97.2">2</text>
<text x="153.3" y="99.8">3</text>
<text x="155.6" y="98.5">A</text>
<text x="155.6" y="101">GND</text>
<text x="164.9" y="101">Y</text>
<text x="167.5" y="99.8">4</text>
<text x="194.1" y="99.8">3</text>
<text x="197.1" y="106.9" transform="rotate(-90 197.1 106.9)">1</text>
<text x="204.7" y="106.9" transform="rotate(-90 204.7 106.9)">4</text>
<text x="87.4" y="122.6">1</text>
<text x="87.4" y="125.2">2</text>
<text x="90.4" y="123.6">1A</text>
<text x="99.9" y="123.6">VCC</text>
<text x="106.4" y="125.2">13</text>
<text x="106.4" y="122.6">14</text>
<text x="87.4" y="127.7">3</text>
<text x="87.4" y="130.2">4</text>
<text x="90.4" y="126.2">1B</text>
<text x="90.4" y="128.7">1Y</text>
<text x="90.4" y="131.3">2A</text>
<text x="101.9" y="131.3">4Y</text>
<text x="101.9" y="128.7">4A</text>
<text x="101.9" y="126.2">4B</text>
<text x="106.4" y="130.2">11</text>
<text x="106.4" y="127.7">12</text>
<text x="87.4" y="132.8">5</text>
<text x="87.4" y="135.3">6</text>
<text x="87.4" y="137.9">7</text>
<text x="90.4" y="133.8">2B</text>
<text x="90.4" y="136.3">2Y</text>
<text x="101.9" y="136.3">3A</text>
<text x="101.9" y="133.8">3B</text>
<text x="106.4" y="137.9">8</text>
<text x="106.4" y="135.3">9</text>
<text x="106.4" y="132.8">10</text>
<text x="90.4" y="138.9">GND</text>
<text x="101.9" y="138.9">3Y</text>
<text x="31.4" y="149.3">3</text>
<text x="31.4" y="146.8">2</text>
<text x="31.4" y="144.2">1</text>
<text x="50.7" y="144.2">14</text>
<text x="50.7" y="146.8">13</text>
<text x="50.7" y="149.3">12</text>
<text x="31.4" y="154.4">4</text>
<text x="50.7" y="154.4">11</text>
<text x="31.4" y="162">6</text>
<text x="31.4" y="156.9">5</text>
<text x="50.7" y="156.9">10</text>
<text x="50.7" y="162">9</text>
<text x="168.5" y="158.2">1</text>
<text x="168.5" y="160.7">2</text>
<text x="170.9" y="159.5">NC</text>
<text x="170.9" y="162">A</text>
<text x="176.9" y="159.5">VCC</text>
<text x="182.8" y="158.2">5</text>
<text x="31.4" y="164.5">7</text>
<text x="50.7" y="164.5">8</text>
<text x="168.5" y="163.3">3</text>
<text x="170.9" y="164.5">GND</text>
<text x="180.2" y="164.5">Y</text>
<text x="182.8" y="163.3">4</text>
<text x="180.1" y="206.4">1</text>
<text x="180.1" y="209">2</text>
<text x="183.1" y="207.5">A</text>
<text x="187.5" y="207.5">VCC</text>
<text x="194.1" y="206.4">5</text>
<text x="111.4" y="215.3">2</text>
<text x="111.4" y="212.8">1</text>
<text x="130.7" y="212.8">14</text>
<text x="130.7" y="215.3">13</text>
<text x="180.1" y="211.5">3</text>
<text x="183.1" y="210">B</text>
<text x="183.1" y="212.5">GND</text>
<text x="190.8" y="212.5">Y</text>
<text x="194.1" y="211.5">4</text>
<text x="111.4" y="217.9">3</text>
<text x="130.7" y="217.9">12</text>
<text x="111.4" y="225.5">5</text>
<text x="111.4" y="223">4</text>
<text x="130.7" y="223">11</text>
<text x="130.7" y="225.5">10</text>
<text x="111.4" y="233.1">7</text>
<text x="111.4" y="230.6">6</text>
<text x="130.7" y="230.6">9</text>
<text x="130.7" y="233.1">8</text>
<text x="42.9" y="259.8">1</text>
<text x="42.9" y="262.4">3</text>
<text x="46" y="260.9">1</text>
<text x="46" y="263.4">3</text>
<text x="53.9" y="260.9">2</text>
<text x="53.9" y="263.4">4</text>
<text x="56.9" y="259.8">2</text>
<text x="56.9" y="262.4">4</text>
<text x="105" y="263.6">1</text>
<text x="121.8" y="263.6">8</text>
<text x="105" y="266.1">2</text>
<text x="105" y="268.7">3</text>
<text x="107.4" y="264.9">OUT</text>
<text x="107.4" y="267.4">-IN</text>
<text x="107.4" y="269.9">+IN</text>
<text x="115.9" y="267.4">OUT</text>
<text x="117.7" y="269.9">-IN</text>
<text x="117.9" y="264.9">V+</text>
<text x="121.8" y="268.7">6</text>
<text x="121.8" y="266.1">7</text>
<text x="105" y="271.2">4</text>
<text x="107.4" y="272.5">V-</text>
<text x="117.1" y="272.5">+IN</text>
<text x="121.8" y="271.2">5</text>
<text x="39" y="285.1">1</text>
<text x="39" y="287.7">3</text>
<text x="42" y="286.1">1</text>
<text x="49.9" y="286.1">2</text>
<text x="53" y="285.1">2</text>
<text x="53" y="287.7">4</text>
<text x="39" y="290.2">5</text>
<text x="39" y="292.7">7</text>
<text x="42" y="288.7">3</text>
<text x="42" y="291.2">5</text>
<text x="42" y="293.8">7</text>
<text x="49.9" y="288.7">4</text>
<text x="49.9" y="291.2">6</text>
<text x="49.9" y="293.8">8</text>
<text x="53" y="290.2">6</text>
<text x="53" y="292.7">8</text>
</g>
<g font-size="2.3" fill="#00f">
<text x="32.8" y="22.1">SMD0603-002</text>
<text x="121.7" y="29.7">1K</text>
<text x="168.7" y="33.5">50k</text>
<text x="202.9" y="33.5">NE555DR</text>
<text x="23.9" y="37.3">SJD12C15L01</text>
<text x="58.2" y="37.3">47uF</text>
<text x="105.2" y="37.3">22uF</text>
<text x="244.9" y="39.8">470</text>
<text x="126.7" y="44.9">KT-0603R</text>
<text x="154.7" y="46.2">1N4007W</text>
<text x="168.7" y="44.9">560k</text>
<text x="67.1" y="50">LM2940G-50-AA3-R</text>
<text x="237.2" y="50">2.2k</text>
<text x="261.4" y="50">10k</text>
<text x="267.7" y="50">AO3480C</text>
<text x="169.9" y="57.6">0.47uF</text>
<text x="223.3" y="56.4">10nF</text>
<text x="242.3" y="65.2">LED-0603_R</text>
<text x="16.3" y="81.8">24k</text>
<text x="97.5" y="81.8">AIR1</text>
<text x="112.8" y="79.2">74HC32D,653</text>
<text x="46" y="89.4">MC-V</text>
<text x="97.5" y="84.3">AIR2</text>
<text x="83.6" y="91.9">B-V</text>
<text x="97.5" y="91.9">AIRYC</text>
<text x="17.5" y="97">10K</text>
<text x="62" y="98.3">LM393DT</text>
<text x="153.4" y="104.6">SN74LVC1G14DBVR</text>
<text x="189" y="107.2">B340A</text>
<text x="233.4" y="103.3">470</text>
<text x="189" y="111">CMA51H-S-DC12V-C</text>
<text x="261.4" y="113.5">AO3480C</text>
<text x="222" y="117.3">2.2k</text>
<text x="249.9" y="117.3">10K</text>
<text x="228.3" y="130">LED-0603_R</text>
<text x="89.9" y="142.7">74HC32D,653</text>
<text x="15" y="154.1">B-V</text>
<text x="130.6" y="150.3">10k</text>
<text x="145.8" y="150.3">2k</text>
<text x="162.3" y="150.3">2k</text>
<text x="248.7" y="152.9">470</text>
<text x="15" y="161.8">AIR1</text>
<text x="70.9" y="156.7">AIR2</text>
<text x="138.2" y="161.8">S8550</text>
<text x="139.4" y="159.2">PNP</text>
<text x="267.7" y="156.7">AO3480C</text>
<text x="69" y="164.3">AIRYC</text>
<text x="265.2" y="165.6">10K</text>
<text x="36.6" y="169.4">LM339DT</text>
<text x="98.8" y="168.1">10K</text>
<text x="161" y="173.2">SS8050</text>
<text x="168.7" y="168.1">SN74LVC1G14DBVR</text>
<text x="199.1" y="169.4">AO3480C</text>
<text x="98.8" y="183.4">1K</text>
<text x="129.3" y="180.8">10k</text>
<text x="147.1" y="180.8">10uF</text>
<text x="21.3" y="204.9">B-V</text>
<text x="32.8" y="204.9">MC-V</text>
<text x="44.2" y="204.9">AIR1</text>
<text x="55.6" y="204.9">AIR2</text>
<text x="67.1" y="204.9">AIRYC</text>
<text x="97.5" y="210">10K</text>
<text x="178.8" y="216.4">SN74AHC1G08DBVR</text>
<text x="95" y="225">B-V</text>
<text x="143.3" y="227.5">AIR1</text>
<text x="23.9" y="229.1">250</text>
<text x="35.3" y="229.1">250</text>
<text x="45.5" y="230.3">10k</text>
<text x="56.9" y="230.3">10k</text>
<text x="68.3" y="230.3">10k</text>
<text x="91.9" y="232.6">AIRYC</text>
<text x="116.6" y="238">LM339DT</text>
<text x="143.3" y="235.2">AIR2</text>
<text x="25.1" y="259.6">MC-V</text>
<text x="25.1" y="262.2">B-V</text>
<text x="140.7" y="262.1">10K</text>
<text x="45.5" y="267.2">HX30002-4A</text>
<text x="134.4" y="270.7">MC-V</text>
<text x="109" y="277.3">LM393DT</text>
<text x="24.2" y="284.9">RED</text>
<text x="65.8" y="287.4">AIR1</text>
<text x="65.8" y="290">AIR2</text>
<text x="65.8" y="292.6">AIRYC</text>
<text x="41.5" y="297.6">HX30002-8A</text>
</g>
<g font-size="2.3" fill="#03f">
<text x="146.5" y="157.2" transform="rotate(-90 146.5 157.2)">2</text>
<text x="146.5" y="166.1" transform="rotate(-90 146.5 166.1)">3</text>
<text x="148.3" y="162.8">1</text>
<text x="160.5" y="167.4" transform="rotate(-90 160.5 167.4)">3</text>
<text x="156" y="170.7">1</text>
<text x="160.5" y="176.3" transform="rotate(-90 160.5 176.3)">2</text>
</g>
<g font-size="2" fill="#00f">
<text x="273.8" y="23.4">RED</text>
<text x="258.1" y="85.6">GREEN/TSOFF</text>
<text x="14.3" y="290">GREEN/TSOFF</text>
</g>
</svg>
